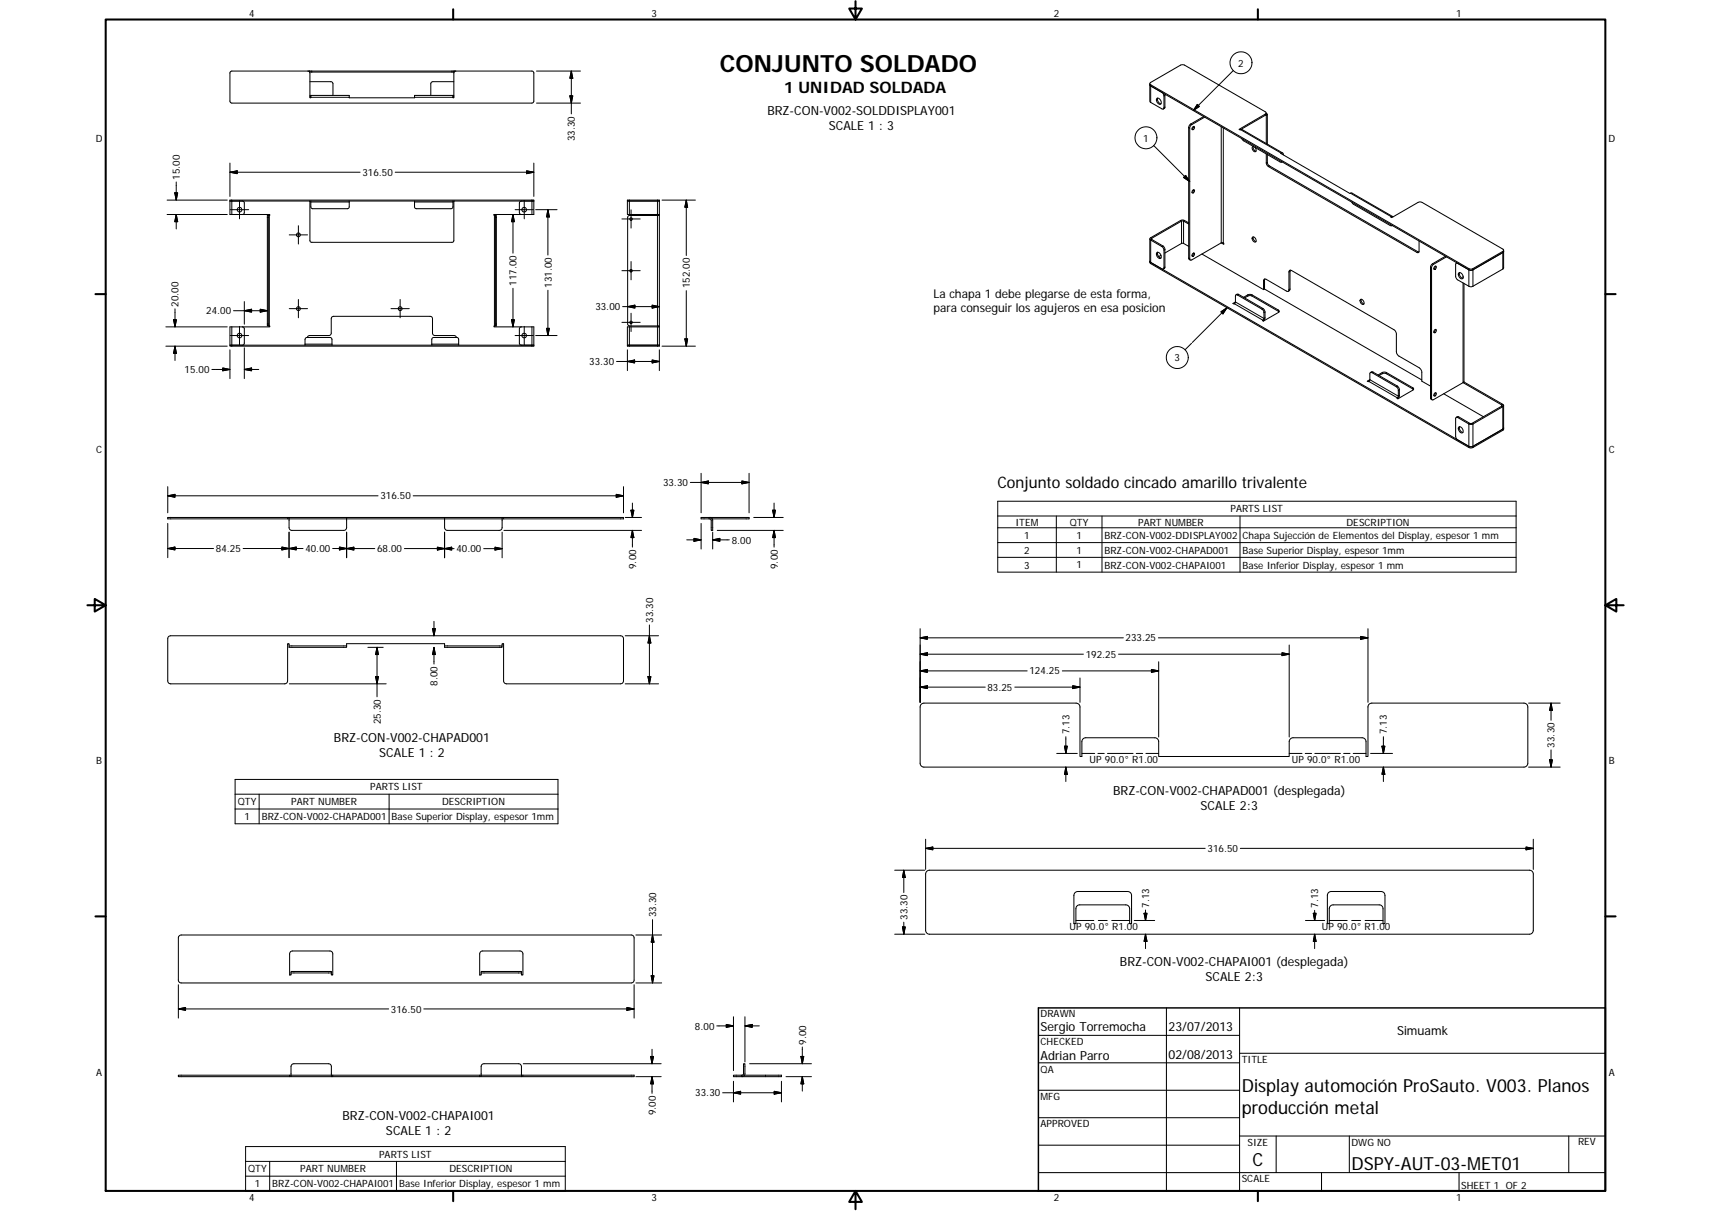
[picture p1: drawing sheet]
<svg xmlns="http://www.w3.org/2000/svg" width="594mm" height="420mm" viewBox="0 0 594 420" stroke-linecap="round" stroke-linejoin="round" font-family="sans-serif">
<g fill="none" stroke="#000" stroke-width=".36">
<path d="M106.9 24.7l.5 .1 .2 .5v8.6h.3v-.8M107.6 24.7h-27.4l-.4 .6 .1 10 .6 .5h104.2l.6-.5v-10l-.3-.6h-27.4M107.6 24.7l-.1 .3M107.6 24.7h50M107.6 33.1h13.7v.8h22.6v-.8h13.7M107.6 33.4h.3M107.6 25h50M107.6 28.3l7.7 .1 .3 .6v4.1M157.3 33.4h.3M157.6 25h.1M157.6 24.7v.3M157.6 28.3l-7.7 .1-.3 .6v4.1"/>
<path d="M158.2 24.7l-.4 .1-.2 .5v8.6h-.3v-.8M399.2 29.4l.1 5.9 4.3 2.5h.4l.1-.4-.1-4.7-.6-.7-3.9-2.2M399.2 29.4l.3 .4M399.2 29v.4M399.5 29.8l110.5 63.8M401.7 34.1a1.3 1.3 0 0 1 1.3 .7 1.3 1.3 0 0 1-.1 1.4 1.45 1.45 0 0 1-1.2-2.1zM401.9 34l.2 1.3 1 .7M404.4 32.6l.1 4.7-.6 .5M439.6 39.8l.1 10M439.6 39.2l-.2 .7-8.7 5.1M439.6 39.4l.4 .3v10.3M414.2 43.9h.2a.51 .51 0 0 1 .2 .7 .51 .51 0 0 1-.8 .1z"/>
<path d="M414.4 43.9l-.5 .9M417.9 40.4l-4.6 2.7-.6 1v45.6l.6 .5M418.3 40.6l-4.7 2.7-.5 1v45.8l.7 .1 10.2-5.9M430.7 45l-.5-.1 9.3-5.4v-.6l-28.2-16.3h-1.4l-10.6 6.2 .2 .6 110.7 63.9 1.2-.1 10.7-6.3-.3-.5-28.4-16.3-1 .1-9.2 5.3-.3-.2 .4-.2 .4 .1M430.7 45l.5-.1 14.2 8.2M431.2 48.1l.6 .8 12.7 7.3 .5 .1M435.2 50.8l.1 1 .8 .7M435.2 50.8a.94 .94 0 0 0-.2 1.2 .94 .94 0 0 0 1.1 .5v-.8l-.4-.6M439.7 53.4v3.3l.7 1.1 51.9 29.9 .4-.5v-3.6M440 53.6v2.9l.6 1 52 30M445.6 53.7a.52 .52 0 0 0-.2-.6 .52 .52 0 0 0-.7 .1l24 13.9 .6-.2 14.3 8.2M79.8 69.7h105.5"/>
<path d="M84.2 74.4h9.5v.4h-.5M84.2 69.7l.6 .4v.3v3.5l-.6 .5M84.2 74.4h-4.4v-5h105.5v5h-13.8v.4h.5M92.8 74.8h.4v38.3h-.4zM107.9 69.7v2.2l.7 .5h12.1l.5-.5 .1-2.2M143.9 69.7v2.2l.7 .5h12.2l.5-.6v-2.1M157.8 69.7l-.2 .2v13.5l-.2 .5-.5 .2-49-.1-.3-.6v-13.5l-.2-.2M172 74.8h.3v38.3h-.3zM181 69.7l-.5 .3-.2 .4v3.3l.1 .4 .6 .3M217.8 69.4h11.1v5h-11.1zM217.8 69.7h11.1M228.6 74.4v.4"/>
<path d="M228.9 74.4v39M228.9 74.8h-10.3l-.6 .4-.1 37.2 .4 .6 .3 .1h10.3M412.7 77.7l-1.8-1h-.7l-10.4 6.1v.2l4.1 2.4 .5 .8 .1 6.6-.6 .5M412.7 77.3l-1.8-1h-.6l-11 6.4 .1 .5 4 2.4 .7 .8v6.5l-.1 .4h-.6M414.2 65.9l.2-.1a.51 .51 0 0 1 .2 .8 .51 .51 0 0 1-.8 .1zM414.4 65.8l-.1 .5-.4 .5M469.4 70.1l.4 .7 12.9 7.5h.5M399.2 90.7l.3 .4 110.5 63.8h1.4l10.4-6 .3-.4M399.2 82.9v8.2l.3 .4 110.5 63.8h1.4l10.5-6.1 .2-8.5M401.7 87.6a1.31 1.31 0 0 1 1.3 .7 1.31 1.31 0 0 1-.1 1.4 1.44 1.44 0 0 1-1.2-2.1zM401.9 87.5l.2 1.3 1 .7M403.1 88.6l-.8 .4"/>
<path d="M412.7 85.5l-1.8-1-.5-.1-5.9 3.4M414.1 88a.36 .36 0 0 1 .5-.2 .36 .36 0 0 1 .1 .5 .48 .48 0 0 1-.3 .6 .48 .48 0 0 1-.6-.2zM414.4 87.8l-.1 .5-.4 .4M417.3 88.1l21.4 12.4M424 84.3h.9v.5zM434.9 82.3a1 1 0 0 1 1.1 .5 1 1 0 0 1-.3 1.2l-.5-.3a1.14 1.14 0 0 1-.3-1.4zM435.2 82.2l-.1 .3a1.33 1.33 0 0 0 1 1.3M439.2 96.8l-.1 3.5M448 93.7l-.1 6.6-.1 .5-.5 .3M498.1 92.6a.39 .39 0 0 1 .6-.2 .39 .39 0 0 1-.1 .6 .39 .39 0 0 1-.4 .5 .39 .39 0 0 1-.4-.4zM498.4 92.3l-.1 .5-.5 .5M501.9 88.9l-4.7 2.7-.5 .9v45.7l.6 .5"/>
<path d="M502.2 89.1l-4.5 2.6-.6 1v45.9l.5 .1 10.4-5.9M505.8 91.2l-.2 .1M506.5 94.7a1.22 1.22 0 0 1 1.3 .6 1.22 1.22 0 0 1-.2 1.5 1.51 1.51 0 0 1-1.1-2.1zM506.8 94.6l-.1 .7a1.47 1.47 0 0 0 1.3 1.2M508.3 98.3v34l-.3 .5M522.1 87.2l-.3 .4-10.4 6-.8 .2-.6-.2M522.1 86.8l-.2 6.4-11 6.3-.9-.2-4.2-2.5-.4-.9 .1-4.4 .5-.2 4 2.3M80.5 119.8h104.8M84.2 113.4l.4 .2 .2 .5v5l-.2 .5-.4 .2M84.2 113.4h-4.4v6.4h.7M93.2 113.1h.5v.3h-9.5M105.9 119.8v-2l.5-.7h8.4l.4 .5 .1 2.2"/>
<path d="M106.7 117.1l.6-.7h6.9l.6-.2 .2-.6v-5.2l.4-.5 .5-.2h33.4l.5 .2 .3 .5 .1 5.2 .2 .6 .6 .2h6.7l.5 .2 .3 .5M149.9 119.8v-2.2l.5-.5h8.3l.5 .5 .1 2.2M172 113.1h-.5v.3h9.5M181 113.4l-.7 .7v5l.2 .5 .5 .2M181 113.4h4.3v6.7h-105.5v-.3h.7M218.5 119.8h10.4M228.6 113.1v.3M228.9 113.4v6.7h-11.1v-.3h.7M228.9 113.4h-11.1v6.4h.7M428.1 105.3l.9-.5-.6 .7zM429.2 102.3l.8-.2 8.7 5 .5 1.2v2l-.5 1.1M431.8 103.1l1.6-.9h1.1l9.4 5.4 .3 .5-5.5 3.3-.4-.2 .5-.6 .1-2.1-.6-1.2-8.8-5-.5 .3v2.2"/>
<path d="M432.2 103.4l1.2-.8h1.1l9.6 5.6M438.7 100.5v-3.1a.55 .55 0 0 1 .3-.5 .55 .55 0 0 1 .6 0l7.1 4.1a.53 .53 0 0 0 .6 .1 .53 .53 0 0 0 .2-.6v-6.1a.55 .55 0 0 1 .3-.6 .55 .55 0 0 1 .6 .1l35.9 20.7 .5 1.1v6.3l.3 .9 .4 .5 7.5 4.4 .7 1.2v3.2l3 1.8M439.1 100.3l-.4 .2M439.1 100.3l54.6 31.5M472.4 103.9a1.09 1.09 0 0 1 1 .6 1.09 1.09 0 0 1-.1 1.1 1.22 1.22 0 0 1-.9-1.7zM472.6 103.8a1.32 1.32 0 0 0 1 1.6M498.1 114.5a.4 .4 0 0 1 .6-.1 .4 .4 0 0 1-.1 .6 .44 .44 0 0 1-.6 .4 .44 .44 0 0 1 0-.7zM498.4 114.3l-.1 .5-.5 .5M474.7 132.2l.9-.5-.3 .6zM475.8 129.2l.8-.2 8.7 5.1 .6 .9v2.2l-.6 1.2M478.5 130.1l1.6-.9h1.1l9.4 5.4 .2 .6-5.4 3.2-.4-.2 .5-.6v-2.4l-.7-1-8.6-5-.6 .3v2.2M478.8 130.3l1.5-.8 1 .1 9.5 5.6"/>
<path d="M498.1 136.5a.39 .39 0 0 1 .6-.2 .39 .39 0 0 1-.1 .7 .39 .39 0 0 1-.4 .4 .39 .39 0 0 1-.4-.4zM498.4 136.3l-.1 .5-.5 .4M501.3 136.6l13.8 8M508 132.8l13.6 8-10.8 6.2-4.3-2.4-.9 .2M508.2 132.5l13.6 7.8 .3 .5-11.1 6.4-1-.1-4.3-2.3-.3 .5v6.1l.7 1.2M506.5 148.1a1.22 1.22 0 0 1 1.3 .7 1.22 1.22 0 0 1-.2 1.4 1.51 1.51 0 0 1-1.1-2.1zM506.8 148l.1 1.3 1.1 .7M58.2 179.5h158.3v.5h-158.3zM99.9 179.5v.2M99.9 179.9v.1M100.4 179.9v3.3l.3 .6 .6 .2h18.3l.7-.8v-3.3M100.4 179.5v.2"/>
<path d="M120.3 179.5v.2M154.4 179.9v3.3l.3 .6 .7 .2h18.2l.7-.8v-3.3M154.4 179.5v.2M174.3 179.5v.2M174.9 179.5v.2M174.9 179.9v.1M243.4 179.5h16.7v.5h-16.7zM246.2 179.5v.2M246.2 179.9v.1M246.4 179.5l.4 .1M247.1 179.8l.4 .7v3.5h-.6v-3.5l-.5-.5M100.4 224.1v-.8h-.5v12.9l-.3 .7-.5 .3-39.9 .1-.6-.3-.3-.5-.1-14.9 .3-.6 .7-.4h156.3l.8 .4 .2 .6v14.9l-.4 .5-.6 .3-39.9-.1-.5-.3-.2-.7v-12.9h-.6v.8"/>
<path d="M100.4 224.1h19.9v.5h-19.9zM154.4 224.1v-.8h-34.1v.8M154.4 224.1h19.9v.5h-19.9zM319.9 244.3l.9-.4h52.8a1.34 1.34 0 0 1 1.4 1.4v17.2h.6v-5.2a1.34 1.34 0 0 1 1.4-1.3h24a1.37 1.37 0 0 1 1.3 1.3v5.2h45.3v-5.2a1.37 1.37 0 0 1 1.4-1.3h24a1.34 1.34 0 0 1 1.3 1.3v5.2h.7v-17.2a1.3 1.3 0 0 1 1.3-1.4h52.8a1.34 1.34 0 0 1 1.4 1.4v19.5a1.38 1.38 0 0 1-1.4 1.3h-208.3a1.34 1.34 0 0 1-1.3-1.3v-19.5zM321.8 302.3l.9-.4h208.3a1.34 1.34 0 0 1 1.4 1.3v19.6a1.37 1.37 0 0 1-1.4 1.3h-208.3a1.34 1.34 0 0 1-1.3-1.3v-19.6zM373.3 309.7l.9-.4h17.3a1.34 1.34 0 0 1 1.4 1.4v9.7h-.7v-5.1a1.37 1.37 0 0 0-1.3-1.4h-16a1.34 1.34 0 0 0-1.3 1.4v5.1h-.7v-9.7zM461.3 309.7l.9-.4h17.3a1.3 1.3 0 0 1 1.4 1.4v9.7h-.7v-5.1a1.34 1.34 0 0 0-1.3-1.4h-16a1.41 1.41 0 0 0-1.4 1.4v5.1h-.6v-9.7zM62.3 324.6l.6-.2h156.5l.6 .4 .2 .6-.1 14.9-.3 .5-.6 .2h-156.3l-.7-.3-.3-.7v-14.6zM101 337.6v.7h-.4v-7.3l.3-.8 .7-.3 13.4 .1 .5 1v7.3h-.4v-.7M101 337.1h14.1v.5h-14.1zM167.1 337.6v.7h-.5v-7.3l.3-.8 .6-.3 13.5 .1 .6 1v7.3h-.5v-.7M167.1 337.1h14v.5h-14z"/>
<path d="M360.5 359.2h69.9M405 349.7v63.5M430.4 349.7v63.5M61.9 373h158.3v.5h-158.3zM100.6 373v.2M100.6 373.4v.1M101 373.2l.1-3.4 .3-.5 .7-.2h12.4l.5 .7 .1 3.4M101 373.4v.1M115.1 373.4v.1M115.5 373v.2M115.5 373.4v.1M166.6 373v.2"/>
<path d="M166.6 373.4v.1M167.1 373.2v-3.4l.3-.5 .7-.2h12.4l.5 .7 .1 3.4M167.1 373.4v.1M181.1 373.4v.1M181.6 373v.2M181.6 373.4v.1M254.7 373h16.6v.5h-16.6zM257.4 373v.2M257.4 373.4v.1M257.7 373l.5-.4v-3.5h.4v3.6l-.3 .6M258 373.5h-.3M265.8 373v.2"/>
<path d="M265.8 373.4v.1M360.5 368.7h69.9M360.5 378.3h69.9M430.4 365.4h127M360.5 387.8h69.9M360.5 397.3h69.9M430.4 394.1h127M443.1 394.1v12.7M468.5 394.1v12.7M544.7 394.1v12.7M360.5 406.8h196.9M458.8 406.8v6.4"/>
<path d="M506.6 406.8v6.4"/>
<circle cx="83.2" cy="72.8" r=".8"/>
<circle cx="182" cy="72.7" r=".81"/>
<circle cx="219.1" cy="76" r=".43"/>
<circle cx="103.6" cy="81.5" r=".67"/>
<circle cx="219.1" cy="93.9" r=".43"/>
<circle cx="83.2" cy="116.4" r=".8"/>
<circle cx="103.6" cy="107.1" r=".67"/>
<circle cx="138.9" cy="107.1" r=".67"/>
<circle cx="182" cy="116.4" r=".8"/>
<circle cx="219.1" cy="111.9" r=".43"/>
</g>
<g fill="none" stroke="#000" stroke-width=".35">
<path d="M107.4 24.7v.2M107.6 33.8h13.7M108.3 24.7v.3M143.9 33.8h13.7M156.9 24.7v.3M157.8 24.7v.2M186.3 24.7h15.2M186.3 35.8h15.2M197.9 33.3h1l-.5 2.5zM198.4 24.7v14.8M198.4 24.7l.5 2.5h-1zM399.5 29.4v6.1"/>
<path d="M404.5 33.1l-.4 .2M404.5 37.2l-.4 .2M415.7 36.2l.7 .7-2.1 1.5zM428.2 24.5l-13.9 13.9M439.3 39.6v.4M439.9 39.5l-.3 .1M440 39.8l-.3 .2M79.8 59.8l2.6-.5v1zM79.8 59.8h45.2M79.8 56.6v11.6M137.2 59.8h48.1M182.8 59.3l2.5 .5-2.5 .5z"/>
<path d="M185.3 56.6v11.6M400.6 50.5l12.5 12.5M412.7 44.3l.4 .1M413.4 43l.4 .2M424 44v40.3M424.7 44.4v39.9M430.7 45l14.2 8.1M440 56.3l-.3 .2M440.7 57.6l-.3 .2M58 69.4h20.9M58 74.4h20.9M60.7 66.9h1l-.5 2.5z"/>
<path d="M61.2 63.1v6.3M61.2 74.4l.5 2.5h-1zM61.2 74.4v5M80 72.7h6.3M80.5 69.4v5M83.2 69.6v6.3M92.8 75.4h.4M93.5 74.8v38.3M103.6 78.3v6.4M107.9 70.1h13.4M143.9 70.1h13.4M171.7 74.8v38.3"/>
<path d="M172 75.4h.3M178.1 74.4l.5 2.5h-1zM178.1 74.4v13.4M178.9 72.7h6.3M182 69.6v6.3M184.7 69.4v5M186 72.7h7.4M190.2 72.7v15.8M190.2 72.7l.5 2.6h-.9zM215.9 76h6.4M218.5 69.4v5M219.1 72.8v6.3"/>
<path d="M228.3 69.4v5M228.3 74.8v38.3M229.9 69.4h11.6M238.3 69.4v19.2M238.3 69.4l.5 2.5h-1zM409.9 76.5l.3 .2v7.8M410.9 61.6l.8-.7 1.4 2.1zM411.3 76.5l-.4 .2v7.8M468.9 67l14.2 8.2v.2M100.4 81.5h6.4M215.9 93.9h6.4M219.1 90.7v6.4"/>
<path d="M399.5 82.5l.4 .2v.4l-.4 .2v8.2M403.8 85.3l-.4 .3M404.5 86.6l-.4 .2M404.5 92.7l-.4 .2M412.7 89.6l.4 .2M439.1 97.2l-.4 .2M447.9 94.2l-.4 .2M492.4 87.4l-.4 .2M496.7 92.7l.4 .2M497.4 91.5l.3 .2M508 95.8v.6M508 98.2v34.6"/>
<path d="M510 93.2v6.1M511.4 93.2v6.1M521.8 87.2v6.1M57.6 113.4h21.3M60.3 110.9h.9l-.4 2.5zM60.8 107.1v6.3M80 116.4h6.3M80.5 113.4v6.7M81.1 107.8h11.7M83.2 113.2v6.4M84.8 107.8l2.5-.5v1zM84.8 104.6v7.9"/>
<path d="M90.4 107.3l2.4 .5-2.4 .5zM92.8 112.4h.4M100.4 107.1h6.4M103.6 103.9v6.4M105.9 119.4h9.4M135.8 107.1h6.3M138.9 103.9v6.4M149.9 119.4h9.4M172 112.4h.3M177.6 110.9h1l-.5 2.5zM178.1 100v13.4M178.9 116.4h6.3"/>
<path d="M182 113.2v6.4M184.7 113.4v6.7M186 116.4h7.4M189.8 113.9h.9l-.5 2.5zM190.2 100.7v15.7M215.9 111.8h6.4M216.2 106.4h12.7M217.9 106.4l2.5-.5v1zM218.5 113.4v6.7M219.1 108.7v6.3M226.4 105.9l2.5 .5-2.5 .5zM228.3 113.4v6.7"/>
<path d="M237.8 117.6h1l-.5 2.5zM238.3 100.8v19.3M413.7 119.1l-2.2 2.3M423.9 108.2l2.1-1.4-1.4 2.1zM426 106.8l-12 12M428.6 105.4l9.9 5.7v.2M429 104.8l9.9 5.7 .3-.2M430 102.1l-.3 .2M433.3 102.3v.4M434.7 102.3v.4M438.5 107l-.4 .3M439.2 108.3l-.3 .2"/>
<path d="M443.9 107.6v.4M447.9 100.3l-.4 .2M57.6 120.1h21.3M60.8 120.1v5M60.8 120.1l.4 2.5h-.9zM73.6 128.2h6.2M77.3 127.7l2.5 .5-2.5 .5zM79.8 121.4v10M84.8 128.2l2.5-.5v1zM84.8 128.2h5M84.8 120.7v10.7M214.1 125.4h14.8"/>
<path d="M217.8 121.4v7.2M217.8 125.4l2.5-.5v1zM226.4 124.9l2.5 .5-2.5 .5zM228.9 121.4v7.2M229.9 120.1h11.6M475.3 132.3l9.9 5.7v.3M475.6 131.7l9.9 5.8 .4-.3M476.7 129.1l-.4 .2M479.9 129.2v.4M481.3 129.2v.4M485.2 134l-.4 .2M485.9 135.2l-.4 .2"/>
<path d="M490.6 134.6v.4M496.7 138l.4 .3M506.5 144.6l-.4 .2M510.4 146.9l-.4 .2v8.2M511.1 146.9l.3 .2v8.2M521.8 140.3l-.4 .2v.4l.4 .2v8.2M58.2 172l2.5-.5v1zM58.2 172h73.1M58.2 168.8v9.1M143.5 172h73M214 171.5l2.5 .5-2.5 .5zM216.5 168.8v9.1"/>
<path d="M217.1 179.5h5.7M219.1 177h1l-.5 2.5zM219.6 174.5v5M239.7 167.4h20.4M243.4 164.2v13.7M243.4 167.4l2.5-.5v1zM257.6 166.9l2.5 .5-2.5 .5zM260.1 164.2v13.7M261.7 179.5h10.2M268.3 177h.9l-.4 2.5zM268.8 174.5v5M346.4 173.9h180v24.6h-180z"/>
<path d="M346.4 179h180M366.8 179v19.5M382.6 179v19.5M430.5 179v19.5M58.2 190.3l2.5-.5v1zM58.2 190.3h15.9M58.2 181.6v11.9M84.4 190.3h20.8M97.9 189.8l2.5 .5-2.5 .5zM100.4 190.3l2.4-.5v1zM100.4 184.6v8.9M115.5 190.3h4.8"/>
<path d="M117.8 189.8l2.5 .5-2.5 .5zM120.3 184.6v8.9M120.3 190.3l2.6-.5v1zM120.3 190.3h9.8M140.4 190.3l17.3 .1M151.9 189.8l2.5 .5-2.5 .5zM154.4 190.4l2.4-.6v1zM154.4 184.6v8.9M168 190.4h6.3M171.9 189.8l2.4 .6-2.4 .4zM174.3 184.6v8.9M175 184h47.8"/>
<path d="M219.6 184v5.8M219.6 184l.5 2.5h-1zM238.4 187.3h5M241 186.8l2.4 .5-2.4 .5zM243.4 181.6v8.9M247.5 184.6v5.9M247.5 187.3l2.4-.5v1zM247.5 187.3h5.7M249 184h22.9M268.8 184v5.8M268.8 184l.4 2.5h-.9zM346.4 183.1h180"/>
<path d="M346.4 188.3h180M346.4 193.4h180M150.2 218.1h1l-.5 2.5zM150.7 215.6v5M225.5 216.8v20.5M319.5 218.1v25.6M475 218.1v25.6M100.5 237.3h33.6M127.7 224.6h5.3M130.4 234.7h1l-.5 2.6zM130.9 224.6v17.2M130.9 224.6l.5 2.5h-1z"/>
<path d="M150.7 224.6v5.8M150.7 224.6l.5 2.5h-1zM217.1 220.6h11.6M217.1 237.3h11.6M225 234.7h1l-.5 2.6zM225.5 220.6l.5 2.5h-1zM319.5 238.4l2.5-.5v1zM319.5 232.8l2.5-.5v1zM319.5 227l2.5-.5v1zM319.5 221.3l2.5-.5v1zM319.5 232.8h37.2M319.5 227h56.7"/>
<path d="M319.5 221.3h70.6M342.1 238.4h-22.6M352.4 238.4h22.6M368.8 232.8h33.5M372.5 237.9l2.5 .5-2.5 .5zM375 235.2v8.5M388.4 227h59.2M399.8 232.3l2.5 .5-2.5 .5zM402.2 221.3h72.8M402.3 229.6v26.1M445.1 226.5l2.5 .5-2.5 .5zM447.6 223.8v31.9"/>
<path d="M472.5 220.8l2.5 .5-2.5 .5zM369.6 258.9h1l-.5 2.5zM370.1 255.6v5.8M479.8 258.9h1l-.5 2.5zM480.3 255.6v5.8M530.7 243.9h11M538.5 243.9l.5 2.5h-1zM538.5 243.9v6M81.6 275.5h112.1M81.6 270.4h112.1v15.4h-112.1zM90 275.5v10.3M135.1 275.5v10.3"/>
<path d="M366.9 261.4h7.2M370.1 266.1v5.1M370.1 266.1l.5 2.5h-1zM375.6 261.4h4.5M381.2 261.4h2.2M384.5 261.4h8.9M394.5 261.4h2.2M397.9 261.4h4.4M447.6 261.4h4.5M453.2 261.4h2.2M456.5 261.4h8.9M466.5 261.4h2.3"/>
<path d="M469.9 261.4h4.4M475.9 261.4h7.6M480.3 266.1v5.1M480.3 266.1l.5 2.5h-1zM530.7 266.1h11M538 263.6h1l-.5 2.5zM538.5 260.2v5.9M81.6 280.7h112.1M321.4 294.3l2.5-.4v1zM321.4 294.3h97.1M321.4 291.2v10.4M430.7 294.3h101.7"/>
<path d="M529.9 293.9l2.5 .4-2.5 .6zM532.4 291.2v10.4M226.6 319.1v21.9M310.6 301.9h10.5M313.8 301.9v7.8M313.8 320v4.1M313.8 301.9l.5 2.5h-1zM373.6 319.4h6.2M381.3 319.4h3.1M386 319.4h6.2M393.8 319.4h7.1M397.2 316.9h1l-.5 2.5z"/>
<path d="M397.7 315.7v3.7M453.3 319.4h6.6M456 316.9h1l-.5 2.5zM456.5 315.8v3.6M461.5 319.4h6.3M469.3 319.4h3.1M474 319.4h6.2M220.8 324.4h8.9M226.1 338.5h1l-.5 2.5zM226.6 324.4l.5 2.5h-1zM310.6 324.1h10.5M313.3 321.6h1l-.5 2.5z"/>
<path d="M397.7 324.1l.5 2.5h-1zM397.7 324.1v5M456.5 324.1v5M456.5 324.1l.5 2.5h-1zM61.9 350.1l2.5-.6v1zM61.9 341.7v11.5M135 350.1h-73.1M147.1 350.1h73.1M217.7 349.5l2.5 .6-2.5 .4zM220.2 341.7v11.5M220.8 341h8.9M248.9 355.9h5.8"/>
<path d="M252.2 355.4l2.5 .5-2.5 .5zM254.7 352.8v18.6M258.6 352.8v15.6M258.6 355.9l2.6-.5v1zM258.6 355.9h5M181.7 369.1h47.9M220.8 373.5h8.8M225.9 366.5h1l-.5 2.6zM226.4 364v5.1M226.4 373.5v5.8M226.4 373.5l.5 2.5h-1zM250.9 379.1h20.4"/>
<path d="M254.7 375.2v7.1M254.7 379.1l2.4-.5v1zM260.3 369.1h21.4M268.8 378.6l2.5 .5-2.5 .5zM271.3 375.2v7.1M272.9 373.5h8.8M278.1 366.5h1l-.5 2.6zM278.6 363.3v5.8M278.6 373.5v5.1M278.6 373.5l.5 2.5h-1zM85.3 397.8h111v15.4h-111zM85.3 402.9h111"/>
<path d="M85.3 408.1h111M93.6 402.9v10.3M137.7 402.9v10.3"/>
<circle cx="430.9" cy="21.8" r="3.8"/>
<circle cx="397.9" cy="47.8" r="3.8"/>
<circle cx="408.8" cy="124" r="3.8"/>
</g>
<g fill="none" stroke="#000" stroke-width=".71">
<path d="M36.7 6.8h520.7v406.4h-520.7zM157.3 3.2v3.6M297 .4v6.4l-2.2-3.8h4.5l-2.3 3.8M436.7 3.2v3.6M33.1 102h3.6M557.4 102h3.6M30.3 210h6.4l-3.8-2.2v4.4l3.8-2.2M557.4 210l3.8 2.2v-4.4l-3.8 2.2h6.3M33.1 317.9h3.6M557.4 317.9h3.6M157.3 413.2v3.6M297 413.2l2.3 3.8h-4.5l2.2-3.8v6.3"/>
<path d="M436.7 413.2v3.6"/>
</g>
<path d="M360.5 349.7h196.9v63.5h-196.9z" fill="none" stroke="#000" stroke-width=".51"/>
<g fill="#000" stroke="#000" stroke-width=".35">
<path d="M197.9 33.3h1l-.5 2.5zM198.4 24.7l.5 2.5h-1zM415.7 36.2l.7 .7-2.1 1.5zM79.8 59.8l2.6-.5v1zM60.7 66.9h1l-.5 2.5zM61.2 74.4l.5 2.5h-1zM178.1 74.4l.5 2.5h-1zM182.8 59.3l2.5 .5-2.5 .5zM190.2 72.7l.5 2.6h-.9zM238.3 69.4l.5 2.5h-1zM410.9 61.6l.8-.7 1.4 2.1zM60.3 110.9h.9l-.4 2.5z"/>
<path d="M84.8 107.8l2.5-.5v1zM90.4 107.3l2.4 .5-2.4 .5zM177.6 110.9h1l-.5 2.5zM189.8 113.9h.9l-.5 2.5zM217.9 106.4l2.5-.5v1zM226.4 105.9l2.5 .5-2.5 .5zM237.8 117.6h1l-.5 2.5zM423.9 108.2l2.1-1.4-1.4 2.1zM60.8 120.1l.4 2.5h-.9zM77.3 127.7l2.5 .5-2.5 .5zM84.8 128.2l2.5-.5v1zM217.8 125.4l2.5-.5v1z"/>
<path d="M226.4 124.9l2.5 .5-2.5 .5zM58.2 172l2.5-.5v1zM214 171.5l2.5 .5-2.5 .5zM219.1 177h1l-.5 2.5zM243.4 167.4l2.5-.5v1zM257.6 166.9l2.5 .5-2.5 .5zM268.3 177h.9l-.4 2.5zM58.2 190.3l2.5-.5v1zM97.9 189.8l2.5 .5-2.5 .5zM100.4 190.3l2.4-.5v1zM117.8 189.8l2.5 .5-2.5 .5zM120.3 190.3l2.6-.5v1z"/>
<path d="M151.9 189.8l2.5 .5-2.5 .5zM154.4 190.4l2.4-.6v1zM171.9 189.8l2.4 .6-2.4 .4zM219.6 184l.5 2.5h-1zM241 186.8l2.4 .5-2.4 .5zM247.5 187.3l2.4-.5v1zM268.8 184l.4 2.5h-.9zM150.2 218.1h1l-.5 2.5zM130.4 234.7h1l-.5 2.6zM130.9 224.6l.5 2.5h-1zM150.7 224.6l.5 2.5h-1zM225 234.7h1l-.5 2.6z"/>
<path d="M225.5 220.6l.5 2.5h-1zM319.5 238.4l2.5-.5v1zM319.5 232.8l2.5-.5v1zM319.5 227l2.5-.5v1zM319.5 221.3l2.5-.5v1zM372.5 237.9l2.5 .5-2.5 .5zM399.8 232.3l2.5 .5-2.5 .5zM445.1 226.5l2.5 .5-2.5 .5zM472.5 220.8l2.5 .5-2.5 .5zM369.6 258.9h1l-.5 2.5zM479.8 258.9h1l-.5 2.5zM538.5 243.9l.5 2.5h-1z"/>
<path d="M370.1 266.1l.5 2.5h-1zM480.3 266.1l.5 2.5h-1zM538 263.6h1l-.5 2.5zM321.4 294.3l2.5-.4v1zM529.9 293.9l2.5 .4-2.5 .6zM313.8 301.9l.5 2.5h-1zM397.2 316.9h1l-.5 2.5zM456 316.9h1l-.5 2.5zM226.1 338.5h1l-.5 2.5zM226.6 324.4l.5 2.5h-1zM313.3 321.6h1l-.5 2.5zM397.7 324.1l.5 2.5h-1z"/>
<path d="M456.5 324.1l.5 2.5h-1zM61.9 350.1l2.5-.6v1zM217.7 349.5l2.5 .6-2.5 .4zM252.2 355.4l2.5 .5-2.5 .5zM258.6 355.9l2.6-.5v1zM225.9 366.5h1l-.5 2.6zM226.4 373.5l.5 2.5h-1zM254.7 379.1l2.4-.5v1zM268.8 378.6l2.5 .5-2.5 .5zM278.1 366.5h1l-.5 2.6zM278.6 373.5l.5 2.5h-1z"/>
</g>
<text font-size="8.2" x="249.9" y="25">CONJUNTO SOLDADO</text>
<g font-size="6.3">
<text x="431.1" y="379">Display automoción ProSauto. V003. Planos</text>
<text x="431.1" y="386.6">producción metal</text>
<text x="434.8" y="404.7">C</text>
<text x="469.2" y="406">DSPY-AUT-03-MET01</text>
</g>
<g font-size="5.5">
<text x="272.1" y="32.4">1 UNIDAD SOLDADA</text>
<text x="346.3" y="169.2">Conjunto soldado cincado amarillo trivalente</text>
</g>
<g font-size="4.4">
<text x="266.4" y="40">BRZ-CON-V002-SOLDDISPLAY001</text>
<text x="287.8" y="45.2">SCALE 1 : 3</text>
<text x="115.9" y="257.4">BRZ-CON-V002-CHAPAD001</text>
<text x="131.7" y="262.6">SCALE 1 : 2</text>
<text x="386.5" y="275.7">BRZ-CON-V002-CHAPAD001 (desplegada)</text>
<text x="416.9" y="280.9">SCALE 2:3</text>
<text x="388.9" y="335">BRZ-CON-V002-CHAPAI001 (desplegada)</text>
<text x="418.5" y="340.2">SCALE 2:3</text>
<text x="361.3" y="357.5">Sergio Torremocha</text>
<text x="405.8" y="357.8">23/07/2013</text>
<text x="485.1" y="359.2">Simuamk</text>
<text x="361.3" y="367.9">Adrian Parro</text>
<text x="405.8" y="367.3">02/08/2013</text>
<text x="118.9" y="388.7">BRZ-CON-V002-CHAPAI001</text>
<text x="134" y="393.9">SCALE 1 : 2</text>
</g>
<g font-size="4.2">
<text x="324.1" y="103.2">La chapa 1 debe plegarse de esta forma,</text>
<text x="324.1" y="108.3">para conseguir los agujeros en esa posicion</text>
</g>
<g font-size="3.5">
<text x="86.6" y="5.8">4</text>
<text x="226.3" y="5.8">3</text>
<text x="365.9" y="5.8">2</text>
<text x="505.6" y="5.8">1</text>
<text x="429.9" y="23.1">2</text>
<text x="33.2" y="49.4">D</text>
<text x="199.6" y="49" transform="rotate(-90 199.6 49)">33.30</text>
<text x="396.9" y="49.1">1</text>
<text x="558.5" y="49.4">D</text>
<text x="62.5" y="62.4" transform="rotate(-90 62.5 62.4)">15.00</text>
<text x="125.8" y="61">316.50</text>
<text x="179.4" y="99.2" transform="rotate(-90 179.4 99.2)">117.00</text>
<text x="191.6" y="99.9" transform="rotate(-90 191.6 99.9)">131.00</text>
<text x="239.6" y="100.1" transform="rotate(-90 239.6 100.1)">152.00</text>
<text x="62" y="106.4" transform="rotate(-90 62 106.4)">20.00</text>
<text x="206.7" y="107.7">33.00</text>
<text x="71.6" y="109.1">24.00</text>
<text x="407.8" y="125.3">3</text>
<text x="64.1" y="129.5">15.00</text>
<text x="204.6" y="126.7">33.30</text>
<text x="33.4" y="157.3">C</text>
<text x="558.6" y="157.3">C</text>
<text x="132.1" y="173.3">316.50</text>
<text x="230.2" y="168.7">33.30</text>
<text x="427.3" y="177.8">PARTS LIST</text>
<text x="352.6" y="182.4">ITEM</text>
<text x="371.4" y="182.4">QTY</text>
<text x="395.2" y="182.4">PART NUMBER</text>
<text x="467.5" y="182.4">DESCRIPTION</text>
<text x="75" y="191.6">84.25</text>
<text x="106" y="191.6">40.00</text>
<text x="130.9" y="191.6">68.00</text>
<text x="158.5" y="191.6">40.00</text>
<text x="254.1" y="188.6">8.00</text>
<text x="355.7" y="187">1</text>
<text x="373.7" y="187">1</text>
<text x="383.5" y="187">BRZ-CON-V002-DDISPLAY002</text>
<text x="431.4" y="187.1">Chapa Sujección de Elementos del Display, espesor 1 mm</text>
<text x="220.9" y="197.4" transform="rotate(-90 220.9 197.4)">9.00</text>
<text x="270" y="197.4" transform="rotate(-90 270 197.4)">9.00</text>
<text x="355.7" y="192.1">2</text>
<text x="355.7" y="197.3">3</text>
<text x="373.7" y="192.1">1</text>
<text x="373.7" y="197.2">1</text>
<text x="383.5" y="192.1">BRZ-CON-V002-CHAPAD001</text>
<text x="383.5" y="197.3">BRZ-CON-V002-CHAPAI001</text>
<text x="431.4" y="192.2">Base Superior Display, espesor 1mm</text>
<text x="431.4" y="197.3">Base Inferior Display, espesor 1 mm</text>
<text x="226.8" y="216" transform="rotate(-90 226.8 216)">33.30</text>
<text x="390.8" y="222.6">233.25</text>
<text x="377" y="228.2">192.25</text>
<text x="151.9" y="238" transform="rotate(-90 151.9 238)">8.00</text>
<text x="342.9" y="239.7">83.25</text>
<text x="357.4" y="234">124.25</text>
<text x="132.2" y="251.2" transform="rotate(-90 132.2 251.2)">25.30</text>
<text x="371.3" y="254.8" transform="rotate(-90 371.3 254.8)">7.13</text>
<text x="481.6" y="254.8" transform="rotate(-90 481.6 254.8)">7.13</text>
<text x="539.8" y="259.4" transform="rotate(-90 539.8 259.4)">33.30</text>
<text x="33.4" y="265.2">B</text>
<text x="378.3" y="264.8">UP 90.0° R1.00</text>
<text x="448.5" y="264.8">UP 90.0° R1.00</text>
<text x="558.6" y="265.2">B</text>
<text x="128.6" y="274.3">PARTS LIST</text>
<text x="82.5" y="279.4">QTY</text>
<text x="101.1" y="279.4">PART NUMBER</text>
<text x="153.5" y="279.4">DESCRIPTION</text>
<text x="84.9" y="284.5">1</text>
<text x="90.9" y="284.5">BRZ-CON-V002-CHAPAD001</text>
<text x="136" y="284.6">Base Superior Display, espesor 1mm</text>
<text x="419.3" y="295.6">316.50</text>
<text x="399" y="314.9" transform="rotate(-90 399 314.9)">7.13</text>
<text x="457.7" y="315" transform="rotate(-90 457.7 315)">7.13</text>
<text x="227.9" y="318.3" transform="rotate(-90 227.9 318.3)">33.30</text>
<text x="315.1" y="319.2" transform="rotate(-90 315.1 319.2)">33.30</text>
<text x="371.3" y="322.7">UP 90.0° R1.00</text>
<text x="459" y="322.7">UP 90.0° R1.00</text>
<text x="135.8" y="351.3">316.50</text>
<text x="361.3" y="353">DRAWN</text>
<text x="241.3" y="357.2">8.00</text>
<text x="279.9" y="362.5" transform="rotate(-90 279.9 362.5)">9.00</text>
<text x="361.3" y="362.5">CHECKED</text>
<text x="431.1" y="368.7">TITLE</text>
<text x="33.4" y="373.2">A</text>
<text x="361.3" y="372.1">QA</text>
<text x="558.6" y="373.2">A</text>
<text x="241.4" y="380.4">33.30</text>
<text x="361.3" y="381.6">MFG</text>
<text x="227.7" y="386.9" transform="rotate(-90 227.7 386.9)">9.00</text>
<text x="361.3" y="391.2">APPROVED</text>
<text x="131.6" y="401.6">PARTS LIST</text>
<text x="433.2" y="397.5">SIZE</text>
<text x="469.2" y="397.5">DWG NO</text>
<text x="547.9" y="397.4">REV</text>
<text x="86.2" y="406.8">QTY</text>
<text x="104.2" y="406.8">PART NUMBER</text>
<text x="156" y="406.8">DESCRIPTION</text>
<text x="88.5" y="411.9">1</text>
<text x="94.5" y="411.9">BRZ-CON-V002-CHAPAI001</text>
<text x="138.6" y="412">Base Inferior Display, espesor 1 mm</text>
<text x="431.1" y="410.2">SCALE</text>
<text x="507.3" y="412.4">SHEET 1 OF 2</text>
<text x="86.6" y="416.7">4</text>
<text x="226.3" y="416.7">3</text>
<text x="365.9" y="416.7">2</text>
<text x="505.6" y="416.7">1</text>
</g>
</svg>
